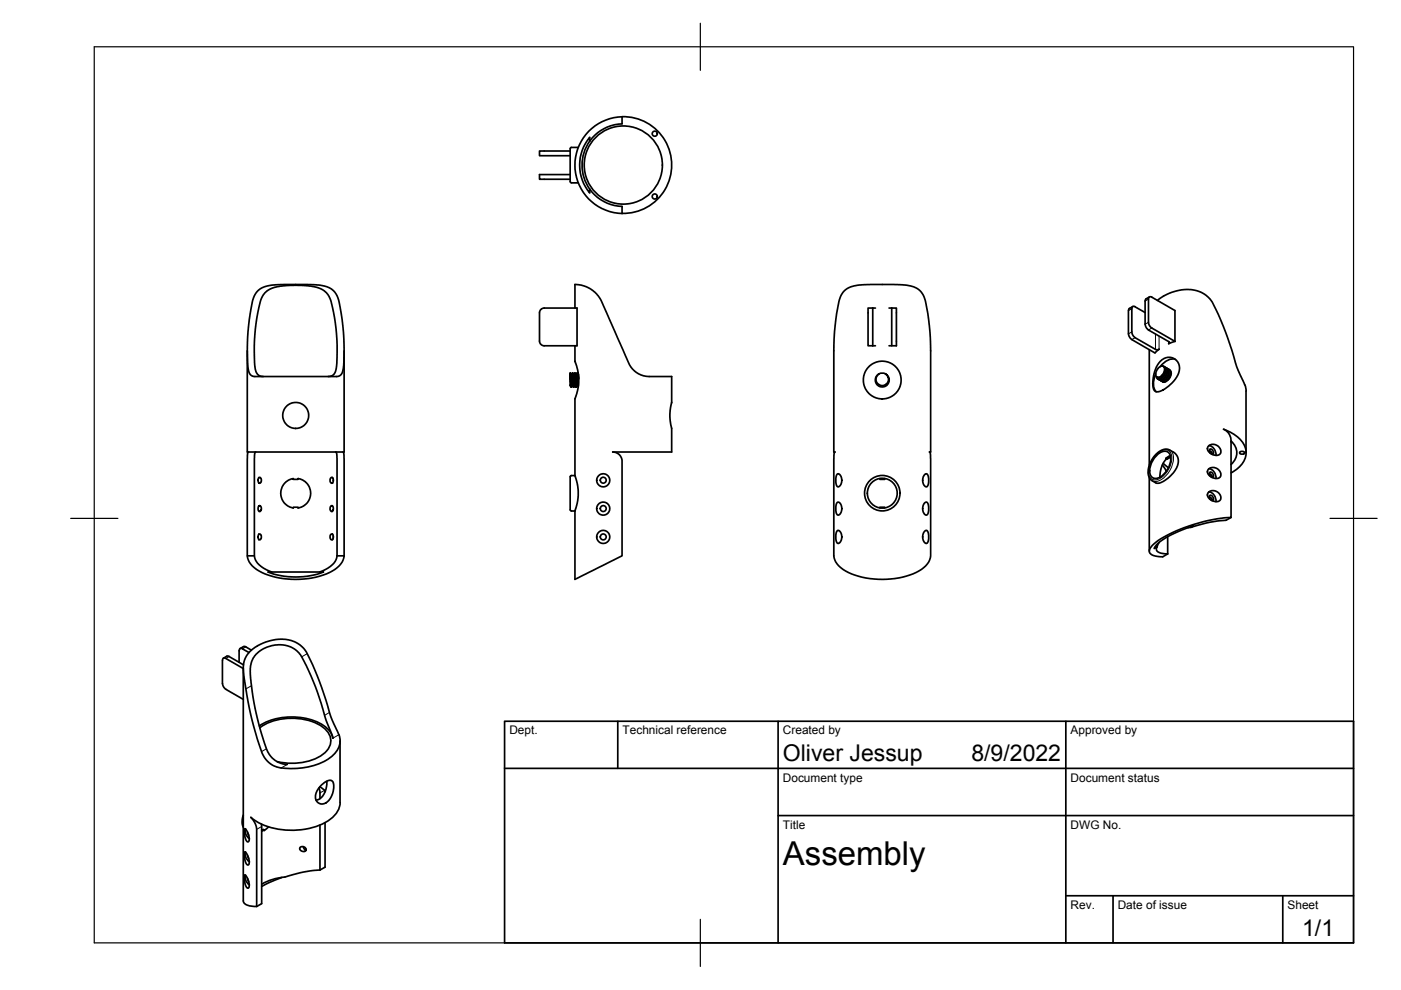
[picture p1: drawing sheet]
<svg xmlns="http://www.w3.org/2000/svg" width="297mm" height="210mm" viewBox="0 0 297 210" stroke-linecap="round" stroke-linejoin="round" font-family="sans-serif">
<!-- layer: Visible -->
<g fill="none" stroke="#000" stroke-width=".36">
<path d="M120.9 37h-6.5v1h6.5M120.9 32h-6.5v1h6.5M120.9 38.5l.2 .2M121.1 38.8h1.5M121.1 31.3h1.5M121.1 31.3l-.2 .2v7M124.8 27.8a10.4 10.4 0 0 1 7.1-3v1.5a8.8 8.8 0 0 0-6.9 3.6v-.8a9.3 9.3 0 0 0 0 11.8v-.8a8.8 8.8 0 0 0 6.9 3.7v1.5a10.3 10.3 0 0 1-9.2-6.4 10.3 10.3 0 0 1 2.1-11.1zM125 29.9a8.8 8.8 0 0 0 0 10.2M131.9 24.7a10.3 10.3 0 0 1 10.5 10.3 10.3 10.3 0 0 1-10.5 10.2M52.4 74.4v21.4h20.6v-21.4M54.7 61.7l1.3-.9 1.9-.4h9.6l1.8 .4 1.1 .6 .9 1.1 .4 1a47.6 47.6 0 0 1 1.1 14.2l-.1 .9-.3 .8-.4 .3-.6 .1h-17.4l-.6-.1-.4-.3-.4-1.6a49.6 49.6 0 0 1 1-14.3l.5-1zM55.8 79.8l-.7-.1-.5-.4-.3-.5-.2-1a38.5 38.5 0 0 1 1.5-14.9l1.1-1.3 1.6-.7 1.9-.3 2.8-.1 2.8 .2 2 .4 1.4 1 .7 1a39.1 39.1 0 0 1 1.4 14.8l-.2 .9-.3 .5-.5 .4-.7 .1"/>
<path d="M114.7 65.6l.7-.3h6.9v8h-6.9a1.01 1.01 0 0 1-1-1v-6zM120.9 79.1v.2M120.9 79.1h.1M120.9 79.1l.3 2.9M120.9 79.1l.2 .3M121.1 79.4l.2 2.4M121.1 79.4l.1 .2 .2 2.2M121.3 79.1l.3 3M121.3 79.1l-.1 .3M121.3 79.1h.1M121.4 79.1l.3 2.9M121.4 79.1l.2 .3"/>
<path d="M121.6 79.4l.2 2.4M121.6 79.4h.1M121.7 79.4l.2 2.4M121.9 79.1l.3 2.9M121.9 79.1l.3 3M121.9 79.1l-.2 .3M121.9 65.3v-5l1.9 .3 1.8 .9 1 .9 .7 1.1 6.1 13.6 .7 1.1 1 .9 1.8 .7h5.5v5.6l-.4 2.3 .1 1.6 .3 1.5v5h-12.5l.3 .1a1.97 1.97 0 0 1 1.7 1.9v20l-10 5v-14.5M121.9 73.3v3.3l.6 1.9 .2 1.6-.1 2.1-.7 2.4v16.2M121.9 79.1l.2 .4 .2 2.3M122.1 79.4h.1M122.2 79.4l.2 2.4M122.2 79.4l.2-.3 .2 2.9-.2-.2"/>
<path d="M122.4 79.1h.1M122.4 79.1l.2 2.7M122.4 79.1l.2 .3M122.6 79.4l.1 .9M122.6 79.4h.1M179 61.7l1.4-.9 1.9-.4 7.3-.1 2.8 .2 1.3 .3 1.2 .7 .8 1 .5 1.4a49.4 49.4 0 0 1 1.1 10.5v21.4h-.2l.2 .5v1v20.5a5.1 5.1 0 0 1-3.7 3.9 17.9 17.9 0 0 1-14.9-1l-.9-.7-.6-.9-.4-1.3v-20.5v-1l.2-.5h-.2v-21.4a43.4 43.4 0 0 1 1.2-10.9l.4-1zM185 65.3h.6M185 73.3h.6M185 65.3v8M185 65.3h-1v8h1M186.4 79.3a1.31 1.31 0 0 0 0 2.2M186.4 79.3l-.7 .6-.1 .9 .4 .8 .8 .4 1-.2 .5-.4 .2-.5-.1-1-.7-.6a1.31 1.31 0 0 1 0 2.2"/>
<path d="M186.4 79.2l.7-.1 .6 .1M188.5 65.3h.6M188.5 73.3h.6M189.1 65.3h1v8h-1zM239.2 65.9l.1 4.9a1.57 1.57 0 0 0 .7 1.2l4.9 2.8M240 70.4a1.57 1.57 0 0 0 .7 1.2M240.2 65l-.8 .5-.1 .3M240.7 71.6l4.3 2.5 .8-.1-.9 .8M240.7 65.1l2.1 1.2M240.7 65h-.5l-.2 .4v5M242.8 63.8v4.9M242.8 68.7a1.65 1.65 0 0 0 .7 1.3l4.3 2.4 .2 .3-.2 .2"/>
<path d="M243 63.4l-.2 .4M243.5 63.4l.2-.4h.5l4.9 2.8v6.6l-4.9-2.8a1.57 1.57 0 0 1-.7-1.3v-4.9M243.7 74.1v24.6M243.7 63l-.7 .4M245 79.3a3.6 3.6 0 0 0 .1 3.8M245.4 63.7l1.4-1 1.7-.8 2-.4 1.5-.1 1.7 .2 1.1 .5 1.1 .7 1 1.1a68.5 68.5 0 0 1 5.3 13.8l1.7 3.9M246 76.6l1.2-.7 .7-.2 .8 .2 .7 .4 .5 .7 .2 .9-.1 .6-.5 1.5-1.3 1.5-1.6 1.2-.7 .3-.7 .1-.4-.2-.3-.7v-2l.6-2.3zM246.4 77.6a1.05 1.05 0 0 1 .2 1.6l-.6 .8h-.6M246.4 77.6l.4 .2 .3 .4-.3 1.3-.5 .6-.5 .3-.4-.1-.2-.4M246.4 77.6a1.93 1.93 0 0 0-1.3 1.4v.8l.4 .2M246.5 79.4a1.08 1.08 0 0 1-1 .6M246.7 77.7l.4 .7-.2 .9-.8 1h-.7"/>
<path d="M246.9 77.8l.4 .3 .1 .4-.2 1.2-.8 .8-.4 .1-.3-.2M247.1 77.9l.4 .5-.2 1.1-.8 1-.3 .1-.4-.1M247.1 78.7l-.1 .7-.7 .8M247.3 78l.5 .6-.2 1.1-.5 .7-.4 .3-.3 .1-.4-.2M247.4 78.1l.3 .3 .1 .5-.2 .9-.7 .8-.4 .2-.4-.1M247.5 78.9l-.3 .8-.6 .7M247.6 78.2l.4 .3 .1 .3-.2 1.2-.8 .9-.5 .1-.2-.2M247.8 78.3l.4 .6-.2 1-.7 .9-.5 .2h-.3M247.8 79.1l-.2 .8-.6 .7M248 78.5l.3 .3v.4l-.4 1.1 .3-1M249.1 72.4l-1.3 .5M249.2 76.2a3.1 3.1 0 0 0-3.2 1.5"/>
<path d="M52.7 95.8l-.2 .5-.1 1v20.5a5.1 5.1 0 0 0 3.8 3.9 17.9 17.9 0 0 0 14.8-1l.9-.7 .7-.9 .4-1.3M54.2 95.8l-.2 .4-.1 .9v20.7a4.6 4.6 0 0 0 4.4 3.5h7.3a5.3 5.3 0 0 0 5.8-3l.1-.5M71.2 95.8l.2 .4 .1 .9v20.7M72.7 95.8l.2 .5 .1 1v20.5M120.9 81.5v.3M120.9 81.8h.1M120.9 81.8v-2.5l.2 2.7M120.9 81.8l.2 .2M121.1 82.1h.1M121.3 81.8l-.1 .2M121.3 81.8h.1M121.4 81.8l.2 .2"/>
<path d="M121.6 82.1h.1M121.8 81.8h.1M121.9 81.8l-.2 .2M121.9 81.8l.2 .2M122.3 81.8l-.1 .2M122.3 81.8h.1M186.4 81.5a1.2 1.2 0 0 0 1.4 0M245 96.8a2.06 2.06 0 0 1 2.7-.9 2.84 2.84 0 0 1 0 3.3 3.3 3.3 0 0 1-3.1 2.2 2.07 2.07 0 0 1-.6-2.8zM245 96.4l1.3-.9 .6-.3 .7 .1 1.7 .9 .4 .7 .1 .6-.2 1.3-.9 1.6-1.7 1.4-1.4 .7-.6-.1-.9-.6-.5-.5-.2-1 .1-.8 .3-1.2zM245.4 80h.1M246.4 98.6l.9 1.3M246.6 98.2l1.1 1"/>
<path d="M247.2 97.3l.2 .1M247.3 97.3l-.9 1.4-.3 1.1-.2 1.4M247.9 80.3l-.4 .3M247.9 96.7v.2M247.9 96.7l.2 .1M247.9 96.7l-.7 .6 .7-.4M248.1 97l-.7 .4M248.2 96.8l-.1 .2-.2-.1M256.2 94.7l.8-.5 1.1 .3 .7 .8v.8l-.3 .3-.5 .2-1.1-.3-.8-.8-.1-.4zM256.2 99.5l.8-.4 1 .2 .8 .9v.6l-.1 .3-.6 .3-1.3-.3-.7-.7-.1-.5zM256.3 94.5a1.84 1.84 0 0 1 1.5 2M256.3 99.4a1.84 1.84 0 0 1 1.5 2"/>
<path d="M256.4 95.6l.5 .3 .1 .4M256.7 96.2a.6 .6 0 0 1-.1-1l.4 .2a.54 .54 0 0 1 0 .9M261 93.5a3.2 3.2 0 0 1 0 5M261 93.6v.1M262.8 95.9a.59 .59 0 0 1 1.1 .2 .59 .59 0 0 1-1.1-.2zM264 81.6l.2 1.3v13.1M52.4 117.8h1.5M54.8 113.3h.4l.2 .4v.5l-.3 .3-.4-.4zM54.8 101.3h.4l.2 .4v.5l-.3 .3-.4-.4zM54.9 107.3h.3l.2 .4-.1 .5-.3 .3-.3-.6zM60.4 102.4l.7-.6 1-.3 .1 .1 1.3-.1 1.2 .6 .8 .9 .3 1.2v1l-.7 1.5-.8 .6-1.1 .4v-.2l-1.3 .1-.8-.3-.6-.4-.7-1-.3-1.2 .3-1.4zM70.1 113.4l.3-.2 .2 .3 .1 .6-.3 .4-.2-.1-.2-.3z"/>
<path d="M70.1 101.4l.3-.2 .2 .3 .1 .6-.3 .4-.2-.1-.2-.3zM70.2 107.3l.2-.1 .3 .4-.1 .6-.2 .3-.4-.5zM71.5 117.8h1.5M121.1 108.3h.8M121.1 100.8h.8M121.1 100.8l-.2 .3v7l.2 .2M121.9 100.8l.5 1.7 .2 1.5-.1 2.1-.6 2.2M177.5 106.6l.2-.1 .3 .1 .5 .9-.1 1.1-.6 .6-.4-.2-.2-.7v-.9zM177.5 100.5l.3-.1 .3 .2 .4 1.1-.2 .9-.5 .6-.4-.1-.2-.9v-1.1zM177.5 112.5h.4l.2 .2 .4 1-.2 .9-.5 .6-.4-.1-.2-.8v-1.2zM186.5 107.7v-.2h1.1v.2M186.5 101.5v.1h1.1v-.1"/>
<path d="M196 106.7l.5-.2 .3 .5v1.6l-.4 .6-.4-.2-.4-.8v-.7zM196 112.7l.5-.2 .3 .6v1.5l-.4 .6-.4-.2-.4-.8v-.7zM196 100.6l.3-.2 .3 .1 .3 .8-.1 1.3-.4 .6-.4-.3-.4-.7v-.7zM243.7 101.3v15.6M245.3 116l-.1 .2a.95 .95 0 0 0 1 1.1l1.4 .1M245.8 115l-.5 .9M247.6 113.8v3.6M252.5 111.8l-.6 .1M256.2 104.5l.7-.5 1.1 .2 .7 .7 .1 .5v.5l-.7 .5-1.3-.3-.7-.8-.1-.4zM256.3 104.3a1.84 1.84 0 0 1 1.5 2M256.4 100.5l.5 .3 .1 .4M256.4 105.4l.5 .3 .1 .4"/>
<path d="M256.6 100.5h-.2M256.7 106a.6 .6 0 0 1-.1-1l.4 .2a.54 .54 0 0 1 0 .9M256.7 101a.6 .6 0 0 1-.1-.9l.4 .2a.54 .54 0 0 1 0 .9M261 109.7l-1.1 .6a27 27 0 0 0-7.4 1.5l.6-.3-.8 .3a17.6 17.6 0 0 0-7.3 4l-.3 .5 .6-.3M261 100.3a4.7 4.7 0 0 0 3-5.6 7 7 0 0 0-4.6-3.7l1.1 .8 .5 1.3v16.6a33.1 33.1 0 0 0-15.9 5.3l-1 1a1.02 1.02 0 0 0-.4 1 1.02 1.02 0 0 0 .9 .8l.3 .1a2.8 2.8 0 0 0 2.7-.5M47.9 139.6l3.7 2.1v49.5a2.9 2.9 0 0 0 2.8 1v-16.4l-.4-1.5-.8-1M47.9 139.6l-.5-.1-.2 .5v4.9a1.57 1.57 0 0 0 .7 1.2l3.7 2.2M48.6 139.2l3 1.8M48.6 139.2l-.5-.1-.7 .5M50.7 138v2.4M51.4 137.6l1.4 .8M51.4 137.5h-.5l-.2 .5"/>
<path d="M51.6 137.1l-.7 .4M51.6 137.1h.5M52.1 137.2l1.2 .7M57.6 121.3h-.8a17 17 0 0 0 11.8 0h-.8M55 153.9a13.3 13.3 0 0 1 13.9 .2 4.2 4.2 0 0 1 1.7 2.4M55.1 154.3a12.3 12.3 0 0 1 13.7 .1 3.2 3.2 0 0 1-.1 5.4 12.2 12.2 0 0 1-9.9 1.7M70.6 156.5l-1.6-4.2a50.4 50.4 0 0 0-5.6-13.9l-.7-.6-1-.6-1.8-.5-2.2 .2-1.7 .6-1.7 1.3-.8 1.2-.4 1.7v2.3a56.4 56.4 0 0 0 3.8 15.6l.7 1 1.1 .9 1.2 .4 1 .2M71.8 155.8l-1.8-4.1a61.5 61.5 0 0 0-5.3-13.8l-1-1.1-1-.6-1-.4-1.4-.3h-1.3l-1.5 .3-2.8 1.1-1.9 1.4-1 1.7-.2 2.1 .4 3.2a66.6 66.6 0 0 0 3.8 14.8l.6 1 .7 .6 .7 .6 1 .4a15.4 15.4 0 0 0 11.1-2 4.2 4.2 0 0 0 2-4.9M72.1 157.1v13.1M51.6 172.8l-.3 1.2 .3 1.4M51.9 175.7l.4 .4 .4 1.1 .2 .8-.3 .5-.4-.3-.3-.7-.1-1zM52 175.7a1.94 1.94 0 0 0 .9 2.1"/>
<path d="M52.5 176.4l.2 .7M55.4 174.7l.1 16.9-1.1 .6M56 175.9l-.5 .3M56.9 175.3l-.9 .8-.2-.3-.3 .2M63.6 179.7l.5-.2 .4 .1 .3 .2 .1 .5-.3 .2h-.6l-.4-.3zM64.3 179.5l.2 .5 .4 .3-.3-.2M67.6 167.1l.2 .8v1.4M67.8 166.8l1.2 .9M67.8 174.9v9.6M68.1 166.5l.8-.7 1-.4 .6 .3 .3 .7-.1 1.3-.6 1.5-.9 1-.8 .3-.6-.1-.4-.3-.5-.9 .2-1.2zM68.9 167.7v.2M68.9 174.4v9.5l-1.1 .6"/>
<path d="M69.3 165.6l-.1 1.5-.5 1.3-.7 .8-1 .4M72.1 170.1a5.1 5.1 0 0 1-2.9 4.2 15.8 15.8 0 0 1-15.3-.4l-.7-.6M51.9 180.6l.4 .3 .4 1.2 .2 .8-.3 .5-.4-.2-.3-.8-.1-1zM51.9 185.5l.4 .4 .5 1.1 .1 .8-.3 .5-.4-.2-.3-.8-.1-1zM52 180.6a1.94 1.94 0 0 0 .9 2.1M52 185.5a1.94 1.94 0 0 0 .9 2.1M52.5 186.2l.2 .7M52.5 181.3l.2 .7M59.8 186l-4.3 2M60.4 185.9l-3 .7-1.9 .9M67.8 184.5a27 27 0 0 0-7.4 1.5"/>
<circle cx="132.2" cy="35" r="8.3"/>
<circle cx="138.8" cy="28.3" r=".54"/>
<circle cx="138.8" cy="41.7" r=".54"/>
<circle cx="62.7" cy="88.1" r="2.76"/>
<circle cx="187.1" cy="80.6" r="4"/>
<circle cx="127.9" cy="101.8" r="1.38"/>
<circle cx="127.9" cy="107.8" r="1.38"/>
<circle cx="127.9" cy="113.8" r="1.38"/>
<circle cx="127.9" cy="113.8" r=".62"/>
<circle cx="127.9" cy="107.8" r=".62"/>
<circle cx="127.9" cy="101.8" r=".62"/>
<circle cx="187.1" cy="104.6" r="3.8"/>
<circle cx="187.1" cy="104.6" r="3.2"/>
</g>
<!-- layer: Visible Narrow -->
<g fill="none" stroke="#000" stroke-width=".21">
<path d="M240 70.4l-.8 .4M240 65.5l-.8 .4M240.7 71.6l-.7 .4M243.5 68.3l-.7 .4M243.5 63.4l-.7 .4M244.2 69.5l-.7 .5M245 70.8v3.3M245.7 71.3v2.8M247.8 72.4v.5M244.9 96.6a2.28 2.28 0 0 1 3-.9 3.1 3.1 0 0 1 0 3.5 4.1 4.1 0 0 1-3 2.6 1.46 1.46 0 0 1-1.4-1.8 5.4 5.4 0 0 1 1.4-3.4zM248 95.4a2.87 2.87 0 0 1 .4 3.6 4.5 4.5 0 0 1-3.6 3.1l-.5-.2M48.6 139.2l-.7 .4"/>
<path d="M52.1 137.2l-.7 .4M65.1 138.6l-1.1 .7M53.3 145.4l-1.2 .7M56.5 158.8l-1 .6M69.8 151.1l-1 .6M71.8 155.8l-1.2 .7M51.6 173.1l-.2 1.5 .2 .7M55.5 175.2l-1.1 .6M60.9 162.1l-1.3 .7M68.8 167.6l-1 .5"/>
</g>
<!-- layer: Border -->
<path d="M20 9.9h267v190h-267zM148.5 4.9v10M15 109.9h10M282 109.9h10M148.5 194.9v10" fill="none" stroke="#000" stroke-width=".25"/>
<!-- layer: TitleBlock -->
<path d="M107 152.9h180v47h-180zM131 152.9v10M165 152.9v47M226 152.9v47M107 162.9h180M165 172.9h122M226 189.9h61M236 189.9v10M272 189.9v10" fill="none" stroke="#000" stroke-width=".36"/>
<text font-size="7" x="166" y="183.4">Assembly</text>
<g font-size="4.9">
<text x="166" y="161.4">Oliver Jessup</text>
<text x="206" y="161.4">8/9/2022</text>
<text x="276.1" y="198.6">1/1</text>
</g>
<g font-size="2.5">
<text x="108" y="155.7">Dept.</text>
<text x="132" y="155.7">Technical reference</text>
<text x="166" y="155.7">Created by</text>
<text x="227" y="155.7">Approved by</text>
<text x="166" y="165.7">Document type</text>
<text x="227" y="165.7">Document status</text>
<text x="166" y="175.7">Title</text>
<text x="227" y="175.7">DWG No.</text>
<text x="227" y="192.7">Rev.</text>
<text x="237" y="192.7">Date of issue</text>
<text x="273" y="192.7">Sheet</text>
</g>
</svg>
